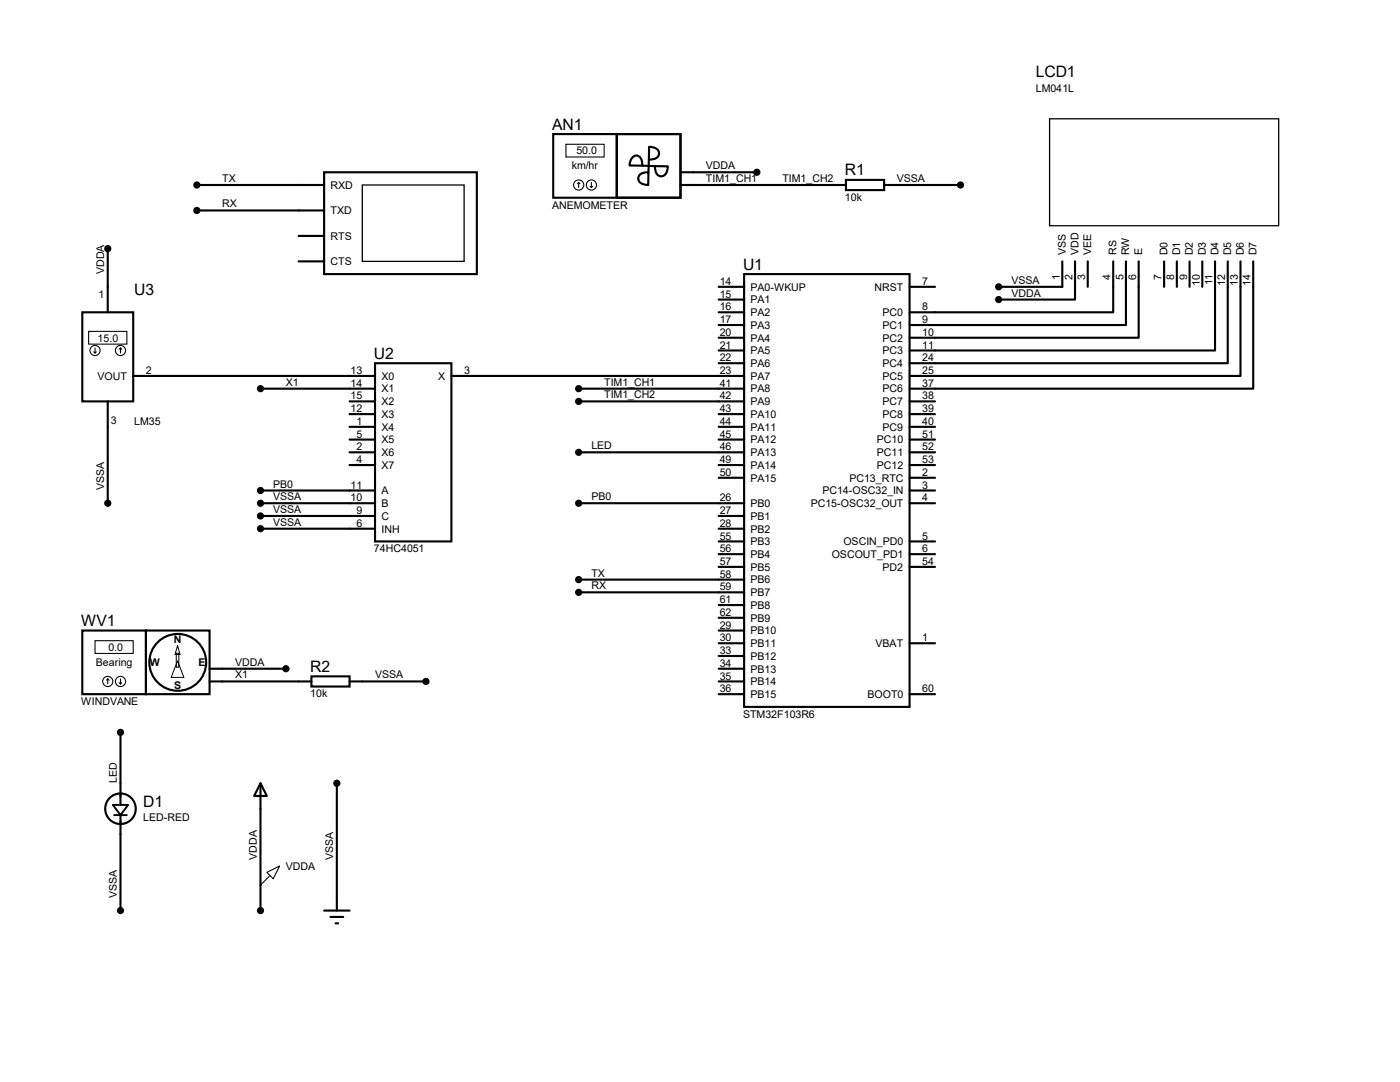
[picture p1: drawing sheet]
<svg xmlns="http://www.w3.org/2000/svg" width="279mm" height="216mm" viewBox="0 0 279 216" stroke-linecap="round" stroke-linejoin="round" font-family="sans-serif">
<g fill="none" stroke="#000" stroke-width=".42">
<path d="M39.3 36.9h25.4M64.7 34.4h30.5v20.3h-30.5zM110.4 26.8h12.7v12.7h-12.7zM123.1 26.8h12.7v12.7h-12.7zM126.1 31.5a1.04 1.04 0 0 1 1.1-.4 1.04 1.04 0 0 1 .8 .8l.2 1.2-2.6-.1 .1-.6zM127.6 35a2.14 2.14 0 0 1 1.8-.6v2.5a1.61 1.61 0 0 1-2-1.3zM128.2 33.1h2.5M129.5 31.8l-.1 2.6M129.5 29.3a1.61 1.61 0 0 1 2 1.3 1.57 1.57 0 0 1-2 1.2zM130.7 33.1l2.6 .1a1.61 1.61 0 0 1-1.3 2 1.57 1.57 0 0 1-1.3-2.1zM135.8 34.4h15.2M135.8 36.9h33"/>
<path d="M168.8 35.9h7.6v2h-7.6zM176.4 36.9h15.3M21.5 49.6v12.7M39.3 42h25.4M59.6 47.1h5.1M59.6 52.2h5.1M143.4 57.2h5.1M143.4 59.8h5.1M148.5 54.7h33v86.4h-33zM181.5 57.2h5.1M212 52.2v5h-12.7M214.5 52.2v7.6h-15.2"/>
<path d="M217.1 52.2v5M222.2 52.2v10.1h-40.7M224.7 52.2v12.7h-43.2M227.2 52.2v15.2h-45.7M232.3 52.2v5M234.9 52.2v5M237.4 52.2v5M239.9 52.2v5M242.5 52.2v17.7h-61M245 52.2v20.3h-63.5M247.6 52.2v22.8h-66.1M250.1 52.2v25.4h-68.6"/>
<path d="M16.4 62.3h10.2v17.8h-10.2zM26.6 75h48.2M52 77.6h22.8M74.8 72.5h15.3v35.5h-15.3zM90.1 75h58.4M115.5 77.6h33M143.4 62.3h5.1M143.4 64.9h5.1M143.4 67.4h5.1M143.4 69.9h5.1M143.4 72.5h5.1M21.5 80.1v20.3"/>
<path d="M52 97.9h22.8M69.8 90.3h5M69.8 80.1h5M69.8 82.6h5M69.8 87.7h5M69.8 85.2h5M69.8 92.8h5M115.5 90.3h33M115.5 80.1h33M143.4 82.6h5.1M143.4 87.7h5.1M143.4 85.2h5.1"/>
<path d="M143.4 92.8h5.1M143.4 95.3h5.1M181.5 97.9h5.1M181.5 90.3h5.1M181.5 80.1h5.1M181.5 82.6h5.1M181.5 87.7h5.1M181.5 85.2h5.1M181.5 92.8h5.1M181.5 95.3h5.1M52 100.4h22.8M52 103h22.8"/>
<path d="M52 105.5h22.8M115.5 100.4h33M115.5 115.7h33M115.5 118.2h33M143.4 103h5.1M143.4 105.5h5.1M143.4 108h5.1M143.4 110.6h5.1M143.4 113.1h5.1M181.5 100.4h5.1M181.5 108h5.1M181.5 110.6h5.1"/>
<path d="M181.5 113.1h5.1M16.4 125.8h12.7v12.7h-12.7zM29.1 125.8h12.7v12.7h-12.7zM41.8 133.4h15.3M41.8 136h20.3M62.1 135h7.7v2h-7.7zM69.8 136h15.2M143.4 133.4h5.1M143.4 136h5.1M143.4 138.5h5.1M143.4 120.7h5.1M143.4 123.3h5.1"/>
<path d="M143.4 125.8h5.1M143.4 128.4h5.1M143.4 130.9h5.1M181.5 138.5h5.1M181.5 128.4h5.1M24 146.1v14.5M52 156.3l1.3 2.5h-2.6zM52 156.3v25.4M67.2 156.3v25.4M24 162.6v19.1M64.7 181.7h5.1M66 183h2.5"/>
<path d="M67 184.2h.5"/>
<circle cx="35.5" cy="132.2" r="5.7"/>
<circle cx="24" cy="161.4" r="3"/>
</g>
<g fill="#000" stroke="#000" stroke-width=".42">
<circle cx="39.3" cy="36.9" r=".51"/>
<circle cx="151" cy="34.4" r=".51"/>
<circle cx="191.7" cy="36.9" r=".51"/>
<circle cx="21.5" cy="49.6" r=".51"/>
<circle cx="39.3" cy="42" r=".51"/>
<circle cx="199.3" cy="57.2" r=".51"/>
<circle cx="199.3" cy="59.8" r=".51"/>
<circle cx="52" cy="77.6" r=".51"/>
<circle cx="115.5" cy="77.6" r=".51"/>
<circle cx="52" cy="97.9" r=".51"/>
<circle cx="115.5" cy="90.3" r=".51"/>
<circle cx="115.5" cy="80.1" r=".51"/>
<circle cx="21.5" cy="100.4" r=".51"/>
<circle cx="52" cy="100.4" r=".51"/>
<circle cx="52" cy="103" r=".51"/>
<circle cx="52" cy="105.5" r=".51"/>
<circle cx="115.5" cy="118.2" r=".51"/>
<circle cx="115.5" cy="100.4" r=".51"/>
<circle cx="115.5" cy="115.7" r=".51"/>
<circle cx="57.1" cy="133.4" r=".51"/>
<circle cx="85" cy="136" r=".51"/>
<circle cx="24" cy="146.1" r=".51"/>
<circle cx="67.2" cy="156.3" r=".51"/>
<circle cx="24" cy="181.7" r=".51"/>
<circle cx="52" cy="181.7" r=".51"/>
</g>
<g fill="none" stroke="#000" stroke-width=".21">
<path d="M112.9 28.8h7.7v2.5h-7.7zM115.5 36.4l-.3 .3M115.5 36.4l.2 .3M115.5 36.4v1M117.8 37.2l.2 .2M118 36.4v1M118.3 37.2l-.3 .2M17.7 66.1h7.6v2.6h-7.6zM18.7 70.2l.3 .2M19 69.4v1M19.2 70.2l-.2 .2M24 69.4l-.2 .3"/>
<path d="M24 69.4l.3 .3M24 69.4v1M19 127.8h7.6v2.6h-7.6zM21.5 135.5l-.2 .2M21.5 135.5l.3 .2M21.5 135.5v1M23.8 136.2l.2 .3M24 135.5v1M24.3 136.2l-.3 .3M53.3 174.1l2.5-1.3-1.3 2.5zM53.8 174.8l-1.8 1.8"/>
<circle cx="115.5" cy="36.9" r="1.02"/>
<circle cx="118" cy="36.9" r="1.02"/>
<circle cx="19" cy="69.9" r="1.02"/>
<circle cx="24" cy="69.9" r="1.02"/>
<circle cx="21.5" cy="136" r="1.02"/>
<circle cx="24" cy="136" r="1.02"/>
</g>
<path d="M35.2 130.3h.5v2.8h-.5zM35.4 131.9l1.3 3.3h-2.5zM35.4 128.8l.5 1.8h-1z" fill="none" stroke="#000" stroke-width=".2"/>
<path d="M72.3 36.9h20.3v15.3h-20.3zM209.5 23.7h45.7v21.3h-45.7z" fill="none" stroke="#000" stroke-width=".25"/>
<path d="M22.5 160.6h3.1l-1.6 2zM22.8 162.6h2.5" fill="none" stroke="#000" stroke-width=".38"/>
<g font-size="3.1">
<text x="206.7" y="15.4">LCD1</text>
<text x="110.2" y="25.9">AN1</text>
<text x="168.6" y="35">R1</text>
<text x="148.3" y="53.8">U1</text>
<text x="26.8" y="58.9">U3</text>
<text x="74.6" y="71.6">U2</text>
<text x="16.2" y="124.9">WV1</text>
<text x="61.9" y="134.1">R2</text>
<text x="28.6" y="161">D1</text>
</g>
<g font-size="2.1">
<text x="206.7" y="18.3">LM041L</text>
<text x="114.1" y="33.8">km/hr</text>
<text x="115" y="30.8">50.0</text>
<text x="140.9" y="33.8">VDDA</text>
<text x="44.4" y="36.3">TX</text>
<text x="44.4" y="41.4">RX</text>
<text x="66" y="37.7">RXD</text>
<text x="110.2" y="41.6">ANEMOMETER</text>
<text x="140.9" y="36.3">TIM1_CH1</text>
<text x="156.1" y="36.3">TIM1_CH2</text>
<text x="168.6" y="40.1">10k</text>
<text x="179" y="36.3">VSSA</text>
<text x="66" y="47.8">RTS</text>
<text x="66" y="42.8">TXD</text>
<text x="66" y="52.9">CTS</text>
<text x="212.7" y="50.9" transform="rotate(-90 212.7 50.9)">VSS</text>
<text x="215.2" y="50.9" transform="rotate(-90 215.2 50.9)">VDD</text>
<text x="217.8" y="50.9" transform="rotate(-90 217.8 50.9)">VEE</text>
<text x="222.8" y="50.9" transform="rotate(-90 222.8 50.9)">RS</text>
<text x="225.4" y="50.9" transform="rotate(-90 225.4 50.9)">RW</text>
<text x="227.9" y="50.9" transform="rotate(-90 227.9 50.9)">E</text>
<text x="233" y="50.9" transform="rotate(-90 233 50.9)">D0</text>
<text x="235.5" y="50.9" transform="rotate(-90 235.5 50.9)">D1</text>
<text x="238.1" y="50.9" transform="rotate(-90 238.1 50.9)">D2</text>
<text x="240.6" y="50.9" transform="rotate(-90 240.6 50.9)">D3</text>
<text x="243.2" y="50.9" transform="rotate(-90 243.2 50.9)">D4</text>
<text x="245.7" y="50.9" transform="rotate(-90 245.7 50.9)">D5</text>
<text x="248.2" y="50.9" transform="rotate(-90 248.2 50.9)">D6</text>
<text x="250.8" y="50.9" transform="rotate(-90 250.8 50.9)">D7</text>
<text x="19.7" y="59.4">1</text>
<text x="20.8" y="54.7" transform="rotate(-90 20.8 54.7)">VDDA</text>
<text x="143.6" y="56.9">14</text>
<text x="143.6" y="59.4">15</text>
<text x="149.8" y="58">PA0-WKUP</text>
<text x="174.5" y="58">NRST</text>
<text x="184.1" y="56.9">7</text>
<text x="201.8" y="56.6">VSSA</text>
<text x="201.8" y="59.2">VDDA</text>
<text x="211.5" y="55.9" transform="rotate(-90 211.5 55.9)">1</text>
<text x="214" y="55.9" transform="rotate(-90 214 55.9)">2</text>
<text x="216.6" y="55.9" transform="rotate(-90 216.6 55.9)">3</text>
<text x="221.7" y="55.9" transform="rotate(-90 221.7 55.9)">4</text>
<text x="224.2" y="55.9" transform="rotate(-90 224.2 55.9)">5</text>
<text x="226.7" y="55.9" transform="rotate(-90 226.7 55.9)">6</text>
<text x="231.8" y="55.9" transform="rotate(-90 231.8 55.9)">7</text>
<text x="234.4" y="55.9" transform="rotate(-90 234.4 55.9)">8</text>
<text x="236.9" y="55.9" transform="rotate(-90 236.9 55.9)">9</text>
<text x="239.4" y="57" transform="rotate(-90 239.4 57)">10</text>
<text x="242" y="56.9" transform="rotate(-90 242 56.9)">11</text>
<text x="244.5" y="57" transform="rotate(-90 244.5 57)">12</text>
<text x="247.1" y="57" transform="rotate(-90 247.1 57)">13</text>
<text x="249.6" y="57" transform="rotate(-90 249.6 57)">14</text>
<text x="143.6" y="61.9">16</text>
<text x="143.6" y="64.5">17</text>
<text x="149.8" y="63.1">PA2</text>
<text x="149.8" y="60.5">PA1</text>
<text x="149.8" y="65.6">PA3</text>
<text x="176.1" y="65.6">PC1</text>
<text x="176.1" y="63.1">PC0</text>
<text x="184.1" y="64.5">9</text>
<text x="184.1" y="61.9">8</text>
<text x="19.5" y="68.2">15.0</text>
<text x="143.6" y="67">20</text>
<text x="143.6" y="69.6">21</text>
<text x="149.8" y="68.2">PA4</text>
<text x="149.8" y="70.7">PA5</text>
<text x="176.1" y="68.2">PC2</text>
<text x="176.1" y="70.7">PC3</text>
<text x="184.1" y="67">10</text>
<text x="184.1" y="69.6">11</text>
<text x="19.5" y="75.8">VOUT</text>
<text x="29.1" y="74.6">2</text>
<text x="57.1" y="77">X1</text>
<text x="70" y="74.6">13</text>
<text x="70" y="77.2">14</text>
<text x="76.1" y="75.8">X0</text>
<text x="87.4" y="75.8">X</text>
<text x="92.6" y="74.6">3</text>
<text x="120.6" y="77">TIM1_CH1</text>
<text x="143.6" y="72.1">22</text>
<text x="143.6" y="74.6">23</text>
<text x="143.6" y="77.2">41</text>
<text x="149.8" y="73.2">PA6</text>
<text x="149.8" y="75.8">PA7</text>
<text x="176.1" y="73.2">PC4</text>
<text x="176.1" y="75.8">PC5</text>
<text x="184.1" y="72.1">24</text>
<text x="184.1" y="74.6">25</text>
<text x="184.1" y="77.2">37</text>
<text x="70" y="79.7">15</text>
<text x="70" y="82.3">12</text>
<text x="76.1" y="78.3">X1</text>
<text x="76.1" y="80.9">X2</text>
<text x="76.1" y="83.4">X3</text>
<text x="120.6" y="79.5">TIM1_CH2</text>
<text x="143.6" y="79.7">42</text>
<text x="143.6" y="82.3">43</text>
<text x="149.8" y="78.3">PA8</text>
<text x="149.8" y="80.9">PA9</text>
<text x="149.8" y="83.4">PA10</text>
<text x="176.1" y="80.9">PC7</text>
<text x="176.1" y="83.4">PC8</text>
<text x="176.1" y="78.3">PC6</text>
<text x="184.1" y="79.7">38</text>
<text x="184.1" y="82.3">39</text>
<text x="22.1" y="84.6">3</text>
<text x="26.8" y="84.8">LM35</text>
<text x="71.1" y="84.8">1</text>
<text x="71.1" y="87.3">5</text>
<text x="71.1" y="89.9">2</text>
<text x="76.1" y="85.9">X4</text>
<text x="76.1" y="88.5">X5</text>
<text x="118" y="89.7">LED</text>
<text x="143.6" y="84.8">44</text>
<text x="143.6" y="87.3">45</text>
<text x="143.6" y="89.9">46</text>
<text x="149.8" y="85.9">PA11</text>
<text x="149.8" y="88.5">PA12</text>
<text x="175" y="88.5">PC10</text>
<text x="176.1" y="85.9">PC9</text>
<text x="184.1" y="87.3">51</text>
<text x="184.1" y="89.9">52</text>
<text x="184.1" y="84.8">40</text>
<text x="71.1" y="92.4">4</text>
<text x="76.1" y="91">X6</text>
<text x="76.1" y="93.6">X7</text>
<text x="143.6" y="92.4">49</text>
<text x="143.6" y="95">50</text>
<text x="149.8" y="91">PA13</text>
<text x="149.8" y="93.6">PA14</text>
<text x="175" y="91">PC11</text>
<text x="175" y="93.6">PC12</text>
<text x="184.1" y="92.4">53</text>
<text x="184.1" y="95">2</text>
<text x="20.8" y="97.9" transform="rotate(-90 20.8 97.9)">VSSA</text>
<text x="54.5" y="97.3">PB0</text>
<text x="54.5" y="99.8">VSSA</text>
<text x="70" y="97.5">11</text>
<text x="70" y="100">10</text>
<text x="76.1" y="98.6">A</text>
<text x="76.1" y="101.2">B</text>
<text x="118" y="99.8">PB0</text>
<text x="143.6" y="100">26</text>
<text x="149.8" y="101.2">PB0</text>
<text x="149.8" y="96.1">PA15</text>
<text x="161.8" y="101.2">PC15-OSC32_OUT</text>
<text x="164.1" y="98.6">PC14-OSC32_IN</text>
<text x="169.5" y="96.1">PC13_RTC</text>
<text x="184.1" y="97.5">3</text>
<text x="184.1" y="100">4</text>
<text x="54.5" y="102.4">VSSA</text>
<text x="54.5" y="104.9">VSSA</text>
<text x="71.1" y="102.6">9</text>
<text x="71.1" y="105.1">6</text>
<text x="76.1" y="103.7">C</text>
<text x="76.1" y="106.3">INH</text>
<text x="143.6" y="102.6">27</text>
<text x="143.6" y="105.1">28</text>
<text x="143.6" y="107.7">55</text>
<text x="149.8" y="103.7">PB1</text>
<text x="149.8" y="106.3">PB2</text>
<text x="184.1" y="107.7">5</text>
<text x="74.6" y="110.2">74HC4051</text>
<text x="143.6" y="110.2">56</text>
<text x="143.6" y="112.7">57</text>
<text x="149.8" y="108.8">PB3</text>
<text x="149.8" y="111.3">PB4</text>
<text x="149.8" y="113.9">PB5</text>
<text x="166" y="111.3">OSCOUT_PD1</text>
<text x="168.3" y="108.8">OSCIN_PD0</text>
<text x="176.1" y="113.9">PD2</text>
<text x="184.1" y="110.2">6</text>
<text x="184.1" y="112.7">54</text>
<text x="118" y="115.1">TX</text>
<text x="118" y="117.6">RX</text>
<text x="143.6" y="115.3">58</text>
<text x="143.6" y="117.8">59</text>
<text x="149.8" y="116.4">PB6</text>
<text x="149.8" y="119">PB7</text>
<text x="143.6" y="120.4">61</text>
<text x="143.6" y="122.9">62</text>
<text x="143.6" y="125.4">29</text>
<text x="149.8" y="121.5">PB8</text>
<text x="149.8" y="124">PB9</text>
<text x="21.6" y="129.9">0.0</text>
<text x="34.7" y="128.4">N</text>
<text x="143.6" y="128">30</text>
<text x="143.6" y="130.5">33</text>
<text x="149.8" y="126.6">PB10</text>
<text x="149.8" y="129.1">PB11</text>
<text x="149.8" y="131.7">PB12</text>
<text x="174.8" y="129.1">VBAT</text>
<text x="184.1" y="128">1</text>
<text x="19.1" y="132.8">Bearing</text>
<text x="29.9" y="133">W</text>
<text x="34.8" y="137.5">S</text>
<text x="39.6" y="133">E</text>
<text x="46.9" y="132.8">VDDA</text>
<text x="46.9" y="135.4">X1</text>
<text x="74.8" y="135.4">VSSA</text>
<text x="143.6" y="133.1">34</text>
<text x="143.6" y="135.6">35</text>
<text x="149.8" y="134.2">PB13</text>
<text x="149.8" y="136.7">PB14</text>
<text x="16.2" y="140.7">WINDVANE</text>
<text x="61.9" y="139.1">10k</text>
<text x="143.6" y="138.1">36</text>
<text x="148.3" y="143.2">STM32F103R6</text>
<text x="149.8" y="139.3">PB15</text>
<text x="173.1" y="139.3">BOOT0</text>
<text x="184.1" y="138.1">60</text>
<text x="23.3" y="156.3" transform="rotate(-90 23.3 156.3)">LED</text>
<text x="28.6" y="163.9">LED-RED</text>
<text x="51.3" y="171.5" transform="rotate(-90 51.3 171.5)">VDDA</text>
<text x="57.1" y="173.6">VDDA</text>
<text x="66.5" y="171.5" transform="rotate(-90 66.5 171.5)">VSSA</text>
<text x="23.3" y="179.2" transform="rotate(-90 23.3 179.2)">VSSA</text>
</g>
</svg>
